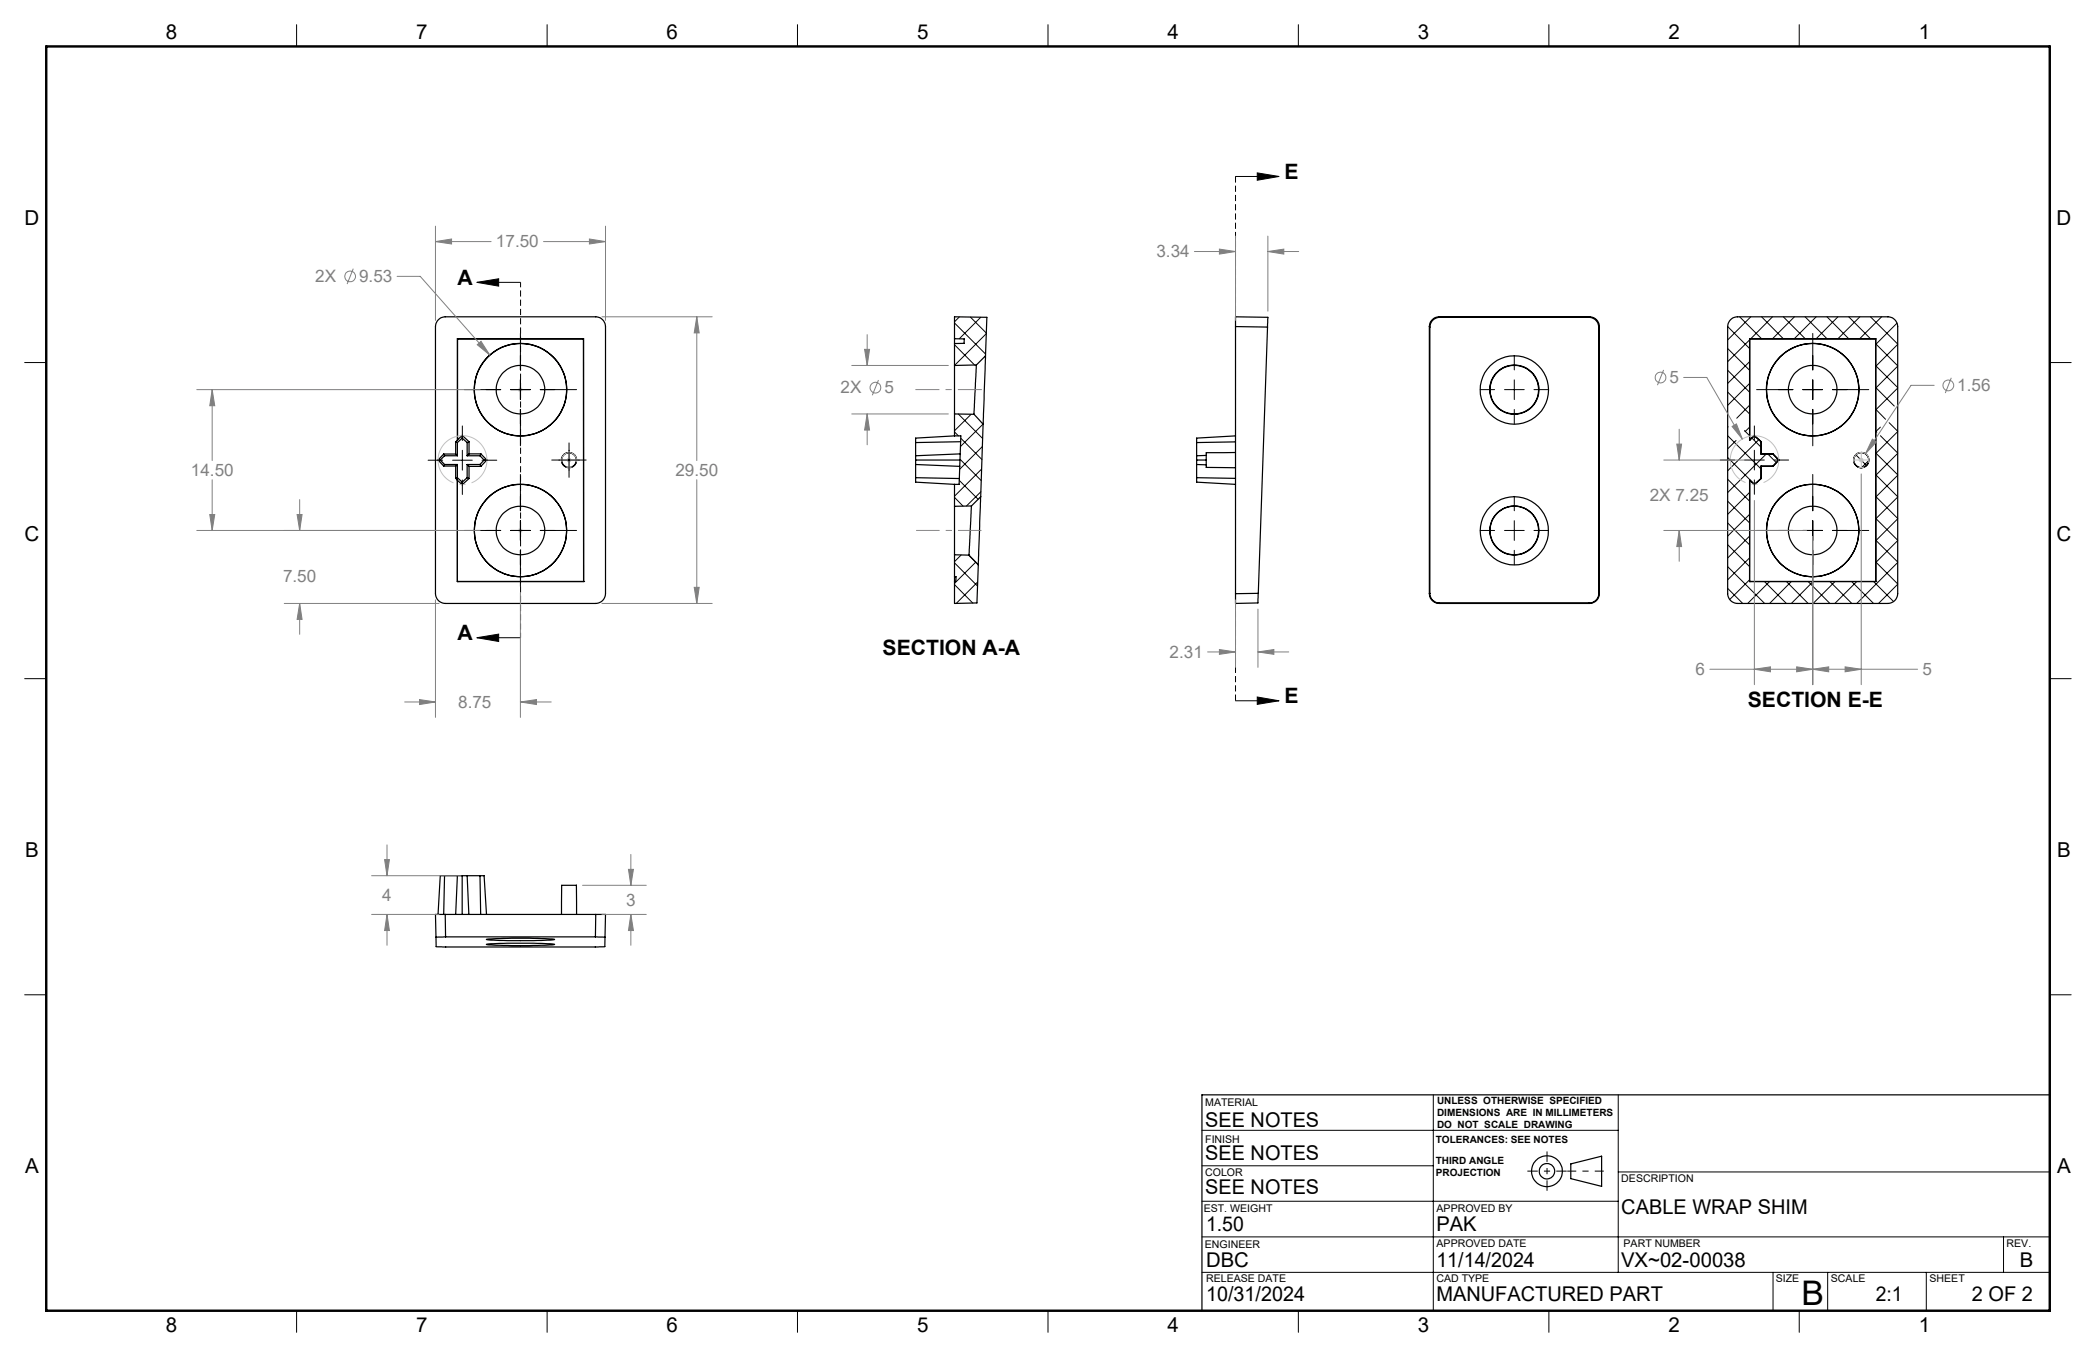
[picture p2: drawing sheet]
<svg xmlns="http://www.w3.org/2000/svg" width="432mm" height="279mm" viewBox="0 0 432 279" stroke-linecap="round" stroke-linejoin="round" font-family="sans-serif">
<g fill="none" stroke="#000" stroke-width=".25">
<path d="M90.3 65.8l.5-.4 .9-.2h31a2.05 2.05 0 0 1 2 2v55a2.05 2.05 0 0 1-2 2h-31a2.05 2.05 0 0 1-2-2v-55l.1-.6zM94.2 69.7v21M94.2 69.7h26M120.2 69.7v50M196.6 75.2v10M196.6 69.7l2 .1v.9h-2M201.2 75.1l-.5 10.2M201.2 75.1l-4.6 .1M203 73.3l-.5 14M203 73.3l.3-8-6.7-.1v10M203 73.3l-1.8 1.8M254.5 67.2v-2l6.7 .1-.1 2"/>
<path d="M254.5 67.2l6.6 .1M254.5 67.2v55M261.1 67.3l-1.9 54.9M294.5 67.2l.1 .1M294.5 67.2v55M294.6 67.3v54.9M296.5 65.2a2.05 2.05 0 0 0-2 2M296.5 65.2h31M296.5 65.2l.1 .1M296.6 65.3a2.05 2.05 0 0 0-2 2M296.6 65.3h30.7M327.3 65.3a2.05 2.05 0 0 1 2.1 2"/>
<path d="M327.5 65.2a1.99 1.99 0 0 1 2 2M327.5 65.2l-.2 .1M329.4 67.3v54.9M329.5 67.2l-.1 .1M329.5 67.2v55M356.5 65.8l.5-.4 .9-.2h31a2.05 2.05 0 0 1 2 2v55a2.05 2.05 0 0 1-2 2h-31a2.05 2.05 0 0 1-2-2v-55l.1-.6zM360.4 69.7h26M360.4 69.7v21M360.4 69.7l.1 .1M360.5 69.8v20.8M386.4 69.7l-25.9 .1M386.4 69.7v50"/>
<path d="M90.2 94.7h.5M90.2 94.7l1.2 1.3M90.7 94.7l.9 .9M91.4 96h2.5M91.4 93.5l.2 .3M91.4 93.5h2.5M91.4 93.5l-1.2 1.2M91.6 95.6h2.6M91.6 95.6l-.2 .4M91.6 93.8h2.6M91.6 93.8l-.9 .9M93.9 98.5l.3 .3v20.9"/>
<path d="M93.9 91v2.5M93.9 96v2.5M93.9 93.5l.3 .3M93.9 91l.3 .1M94.2 95.6l-.3 .4M94.2 91.1v2.7M94.2 95.6v2.8M94.2 98.4l-.3 .1M94.2 98.4l1 .9M94.2 98.9l1 .9M94.2 90.7l-.3 .3M95.2 89.6v.6"/>
<path d="M95.2 99.3v.5M95.2 89.6l-1 1.1M95.2 90.2l-1 .9M95.2 90.2l1 .9M95.2 89.6l1.4 1.3M96.2 95.6h2.7M96.2 93.8h2.7M96.2 98.4l-1 .9M96.2 98.4l.4 .1M96.2 91.1v2.7M96.2 95.6v2.8M96.2 95.6l.4 .4"/>
<path d="M96.6 98.5l-1.4 1.3M96.6 90.9v2.6M96.6 96v2.5M96.6 96h2.5M96.6 93.5l-.4 .3M96.6 93.5h2.5M96.6 90.9l-.4 .2M98.9 95.6l.2 .4M98.9 93.8l.8 .9M99.1 93.5l-.2 .3M99.1 93.5l1.2 1.2M99.7 94.7h.6"/>
<path d="M99.7 94.7l-.8 .9M100.3 94.7l-1.2 1.3M188.6 94.7h9.2M188.6 95.6l9.1 .4M188.6 98.4l9.1 .1M196.6 85.2v4.5M196.6 99.7v4.5M196.6 89.7h1.3l-.3 10h-1M196.6 85.2l4.1 .1M196.6 89.7l-8 .5v9.1l8 .4M197.8 93.5l-9.2 .3M197.9 90.9l-9.3 .2"/>
<path d="M200.7 85.3l1.8 2M202.5 87.3l-.5 15M246.5 94.7h2M246.5 95.6l2 .1M246.5 98.4l8 .1M248.5 93.8h-2M254.5 93.2h-6v3l6 .1M254.5 89.7l-8 .5v9.1l8 .4M254.5 91l-8 .1M360.4 98.8v20.9M360.4 98.8l1 .9M360.4 98.8l.1 .1"/>
<path d="M360.5 98.9l-.1 20.8M360.5 90.6l-.1 .1M360.5 98.9l.9 .9M361.4 89.7l-1 1M361.4 89.7l1.4 1.3M361.4 89.6l-.9 1M361.4 89.6v.1M361.4 99.7v.1M361.4 89.6l1.4 1.3M362.8 96h2.4M362.8 93.5h2.4M362.8 91v2.5"/>
<path d="M362.8 96v2.5M362.8 98.5l-1.4 1.2M362.8 98.5h.1M362.8 96h.1M362.8 96h2.5M362.8 93.5h2.5M362.8 90.9v2.6M362.8 93.5h.1M362.8 90.9v.1M362.8 98.5l-1.4 1.3M365.2 93.5l1.2 1.2M365.2 96h.1"/>
<path d="M365.3 93.5l1.2 1.2M365.3 93.5h-.1M366.4 94.7h.1M366.4 94.7l-1.2 1.3M366.5 94.7l-1.2 1.3M94.2 119.7h.1M94.2 119.7h26M120.2 119.7h.1M196.6 104.2v10M196.6 118.7h.4l-.1 1h-.3M196.6 114.2v10l4.7-.1 .2-7.8M196.6 114.2l3 .1"/>
<path d="M199.6 114.3l1.9 2M200.1 104.2l-.5 10.1M200.1 104.2h-3.5M202 102.3l-.5 14M202 102.3l-1.9 1.9M360.4 119.7h.1M360.4 119.7h26M386.4 119.7h.1M259.2 122.2v1.9l-4.7 .1v-2M259.2 122.2h-4.7M294.5 122.2a2.05 2.05 0 0 0 2 2M294.6 122.2a1.93 1.93 0 0 0 1.9 1.9"/>
<path d="M294.6 122.2h-.1M296.5 124.2h31M296.5 124.1h30.9M296.5 124.1v.1M327.4 124.1l.1 .1M329.4 122.2a1.99 1.99 0 0 1-2 1.9M329.4 122.2h.1M329.5 122.2a1.99 1.99 0 0 1-2 2M89.8 193l.1 1.9 1.3 .1 33.2-.1h.2v-1.9M90.2 188.3l.5-8h9l.5 8M91.6 180.3l-.2 8M91.7 188.3h-2l.1 4.7"/>
<path d="M91.7 188.3l.1 4.6M91.7 188.3h31M91.8 192.9l-2 .1M91.8 192.9h30.9M94.2 180.3l-.3 8M95.2 180.3v8M96.2 180.3l.4 8M98.9 180.3l.1 8M100.2 194.5a100.4 100.4 0 0 1 14.1 0 100.4 100.4 0 0 1-14.1 0zM100.2 193.4a100.4 100.4 0 0 1 14.1 0 100.4 100.4 0 0 1-14.1 0zM118.7 182.3h-3v6M118.7 182.3l.1 6"/>
<path d="M122.7 192.9l1.9 .1M122.7 188.3h2l-.1 4.7M122.7 188.3v4.6M323.6 239.6l6.4-1.5v6.2l-6.4-1.6zM422.3 225.4h-174.7v44.5"/>
<circle cx="107.2" cy="80.2" r="5"/>
<circle cx="107.2" cy="80.2" r="9.5"/>
<circle cx="117.2" cy="94.7" r="1.51"/>
<circle cx="117.2" cy="94.7" r="1.57"/>
<circle cx="312" cy="80.3" r="7"/>
<circle cx="312" cy="80.2" r="5.1"/>
<circle cx="312" cy="80.2" r="5"/>
<circle cx="373.4" cy="80.2" r="5"/>
<circle cx="373.4" cy="80.2" r="9.5"/>
<circle cx="383.4" cy="94.7" r="1.57"/>
<circle cx="107.2" cy="109.2" r="5"/>
<circle cx="107.2" cy="109.2" r="9.5"/>
<circle cx="312" cy="109.3" r="7"/>
<circle cx="312" cy="109.2" r="5.1"/>
<circle cx="312" cy="109.2" r="5"/>
<circle cx="373.4" cy="109.2" r="5"/>
<circle cx="373.4" cy="109.2" r="9.5"/>
<circle cx="318.7" cy="241.1" r="3.2"/>
<circle cx="318.7" cy="241.2" r="1.6"/>
</g>
<g fill="none" stroke="#000" stroke-width=".21">
<path d="M61.1 5.1v4.5M112.7 5.1v4.5M164.3 5.1v4.5M215.9 5.1v4.5M267.5 5.1v4.5M319.1 5.1v4.5M370.7 5.1v4.5M254.5 36.3h9M259 35.6l4.5 .7-4.5 .8zM98.2 58.1l4.5-.7v1.5zM98.2 58.1h9M5.1 74.6h4.4"/>
<path d="M107.2 68.7v7.5M107.2 78.2v4.1M196.6 70.7h.1M196.6 71l4.2 4.2M196.6 66.5l6.5 6.4M197.6 65.3l-1 1M199.9 65.3l3.3 3.3M202 65.3l-4.4 4.4M203.2 68.7l-6.6 6.5M312 73.2v3M312 78.2v4.1M355.9 76.2l4.5 4.6"/>
<path d="M355.9 71.8l4.5 4.4M355.9 67.2l4.5 4.6M358.4 65.2l4.5 4.5M360.4 70l-4.5 4.5M360.4 74.5l-4.5 4.5M360.4 79l-4.5 4.5M360.7 65.2l-4.8 4.8M362.9 65.2l4.5 4.5M365.2 65.2l-4.5 4.5M367.4 65.2l4.5 4.5M369.7 65.2l-4.5 4.5M371.9 65.2l4.5 4.5"/>
<path d="M373.5 68.7v7.5M373.5 78.2v4.1M374.2 65.2l-4.6 4.5M376.4 65.2l4.5 4.5M378.6 65.2l-4.4 4.5M380.9 65.2l4.4 4.5M383.2 65.2l-4.6 4.5M385.3 65.2l5.6 5.6M386.4 79.8l3.8 3.8M386.4 75.3l4.5 4.5M386.4 70.8l4.5 4.5M387.6 65.2l-4.5 4.5"/>
<path d="M390.8 66.5l-4.4 4.4M390.9 70.9l-4.5 4.5M390.9 75.4l-4.5 4.5M390.9 79.9l-4.5 4.5M422.3 74.6h4.4M88.2 94.8h3M93.2 94.8h4.1M95.2 87.7v3M95.2 92.7v4.1M95.2 98.8v3M95.7 80.2h7.5M99.3 94.8h3"/>
<path d="M105.2 80.2h4.1M107.2 84.3v7.5M107.2 97.7v7.5M111.3 80.2h7.5M113.7 94.7h7.1M117.2 91.2v7.1M196.6 88.9l.8 .8M197.4 85.2l5 5.1M197.6 98.9l3.9 3.9M197.8 94.6l4.3 4.4M197.9 90.2l4.4 4.4M200.1 85.3l-3.5 3.4"/>
<path d="M202.2 96.6l-5.6 5.6M202.4 91.9l-4.7 4.7M202.5 87.3l-4.6 4.6M304.9 80.2h3M310 80.2h4M312 84.3v3M316 80.2h3M354.4 94.7h3M355.9 98.7l4.5 4.5M355.9 94.2l5.6 5.5M355.9 89.7l6.9 6.9M355.9 80.7l4.5 4.5"/>
<path d="M356 87.9h-.1M357.6 90.7l-1.7 1.7M359.4 88.7l1 1M359.4 94.7h4.1M360.4 87.9l-.9 1M360.4 83.4l-2.6 2.7M360.9 90.2l1.9 1.9M361.4 87.7v3M361.4 92.7v4.1M361.4 98.8v3M361.9 80.2h7.5M362.3 90.6l-6.4 6.3"/>
<path d="M363.9 93.5l-8 7.9M364.2 93.5l1.7 1.7M365.5 94.7h3M371.4 80.2h4.1M373.5 84.3v7.5M373.5 97.7v7.5M377.5 80.2h7.5M382.3 93.7l2.2 2.1M385 94.8l-1.5 1.5M386.4 97.8l4.5 4.5M386.4 93.3l4.5 4.5M386.4 88.8l.2 .2"/>
<path d="M386.4 84.3l2 2M387.4 87.9l-1 1M387.4 89.7l3.5 3.6M389.2 87l1.7 1.8M390.9 88.9l-4.5 4.5M390.9 93.3l-4.5 4.6M390.9 97.9l-4.5 4.4M95.7 109.2h7.5M105.2 109.2h4.1M107.2 107.2v4.1M107.2 113.3v7.5M111.3 109.2h7.5"/>
<path d="M196.6 102.4l1.8 1.8M196.6 115.9l4.8 4.8M198 114.3l-1.4 1.3M199.5 114.3l1.7 1.7M201 115.7l-4.4 4.4M201.4 119.8l-4.4 4.4M202.1 101.2l-3 3M304.9 109.2h3M310 109.2h4M312 102.2v3M312 107.2v4.1M312 113.3v3"/>
<path d="M316 109.2h3M355.9 116.7l7.6 7.5M355.9 112.1l4.5 4.6M355.9 107.7l4.5 4.5M355.9 103.2l4.5 4.5M360.4 101.4l-4.5 4.5M360.4 105.9l-4.5 4.5M360.4 110.4l-4.5 4.5M360.4 114.9l-4.5 4.5M360.4 119.4l-4.1 4M361.9 109.2h7.5M363.5 119.7l4.5 4.5"/>
<path d="M364.6 119.7l-4.6 4.5M368 119.7l4.5 4.5M369 119.7l-4.4 4.5M371.4 109.2h4.1M372.5 119.7l4.5 4.5M373.5 107.2v4.1M373.5 113.3v7.5M373.5 119.7l-4.5 4.5M377 119.7l4.5 4.5M377.5 109.2h7.5M378 119.7l-4.5 4.5M381.5 119.7l4.5 4.5"/>
<path d="M382.5 119.7l-4.5 4.5M386 119.7l4.1 4.2M386.4 115.7l4.5 4.5M386.4 111.2l4.5 4.5M386.4 106.8l4.5 4.4M386.4 102.2l4.5 4.6M390.9 102.3l-4.5 4.5M390.9 106.8l-4.5 4.5M390.9 111.3l-4.5 4.5M390.9 115.8l-8.4 8.4M5.1 139.7h4.4M98.2 131.3l4.5-.7v1.5z"/>
<path d="M98.2 131.3h9M196.6 120.4l3.8 3.8M355.9 121.1l3.1 3.1M390.9 120.3l-3.9 3.9M422.3 139.7h4.4M254.5 144.3h9M259 143.5l4.5 .8-4.5 .7zM5.1 204.8h4.4M422.3 204.8h4.4M247.6 232.7h85.8M295.3 225.4v44.5M333.4 225.4v36.6"/>
<path d="M247.6 254.7h174.7M247.6 247.3h85.8M247.6 240h47.7M333.4 241.3h88.9M412.7 254.7v7.3M61.1 269.9v4.4M112.7 269.9v4.4M164.3 269.9v4.4M215.9 269.9v4.4M247.6 262h174.7M267.5 269.9v4.4M319.1 269.9v4.4"/>
<path d="M365.3 262v7.9M370.7 269.9v4.4M376.5 262v7.9M396.8 262v7.9"/>
</g>
<g fill="none" stroke="#808080" stroke-width=".21">
<path d="M72.8 55.3l-1.3 3.2M81.8 56.9h4.8l14.3 16.2M89.7 49.7l3.3-.5v1zM89.7 46.6v19.4M89.7 49.7h11.5M112 49.7h12.7M121.4 49.2l3.3 .5-3.3 .5zM124.7 46.6v19.4M246.1 51.8h8.4M251.2 51.3l3.3 .5-3.3 .5zM254.5 48.6v17.4M261.2 51.8l3.3-.5v1z"/>
<path d="M261.2 48.6v15.5M261.2 51.8h6.3M98.3 71l.8-.7 1.8 2.8zM124 65.2h22.7M143.5 65.2l.5 3.3h-1zM143.5 65.2v29.6M175.5 75.2h19.9M178.1 71.9h1l-.5 3.3zM178.6 68.9v6.3M181 78.2l-1.3 3.2M342.7 76.2l-1.2 3.1M346.9 77.7h4.7l7.4 12.7"/>
<path d="M398.5 79.3h-4.8l-9.4 14.1M402 77.8l-1.2 3.1M40.5 80.2h58.4M43.7 80.2l.5 3.3h-1zM43.7 80.2v14.6M43.7 98.8v10.4M143.5 98.8v25.4M175.5 85.2h19.9M178.6 85.2l.5 3.3h-1zM178.6 85.2v6.4M342.8 94.7h17.4M345.4 91.4h1l-.5 3.3z"/>
<path d="M345.9 88.4v6.3M356.8 87.8l.9-.5 1.3 3.1zM383.4 97.6v43.4M385.7 90.4l.9 .6-2.3 2.4zM40.5 109.2h58.4M43.2 105.9h1l-.5 3.3zM61.2 105.9h1l-.5 3.3zM61.7 102.9v6.3M342.8 109.2h29.4M345.9 109.2l.5 3.3h-1zM345.9 109.2v6.4M361.4 103v38"/>
<path d="M373.5 110.5v30.5M58.6 124.2h31.9M61.7 124.2l.5 3.3h-1zM61.7 124.2v6.4M89.7 123.5v24.2M107.2 122v25.7M124 124.2h22.7M143 120.9h1l-.5 3.3zM248.8 134.2h5.7M251.2 133.7l3.3 .5-3.3 .5zM254.5 123.5v13.9M259.2 134.2l3.2-.5v1z"/>
<path d="M259.2 125.4v12M259.2 134.2h6.3M352.2 137.8h42.8M361.4 137.8l3.3-.5v1zM370.1 137.3l3.4 .5-3.4 .5zM373.5 137.8l3.2-.5v1zM380.1 137.3l3.3 .5-3.3 .5zM83.4 144.5h6.3M86.4 144l3.3 .5-3.3 .6zM107.2 144.5l3.3-.5v1.1zM107.2 144.5h6.4M79.2 177h1l-.5 3.3z"/>
<path d="M79.7 174v6.3M129.5 179h1l-.5 3.3zM130 175.9v6.4M76.6 188.3h13.9M76.6 180.3h18.4M79.7 188.3l.5 3.3h-1zM79.7 188.3v6.3M120 182.3h13.1M124 188.3h9.1M130 188.3l.5 3.3h-1zM130 188.3v6.3"/>
<circle cx="72.1" cy="56.9" r="1.11"/>
<circle cx="180.4" cy="79.8" r="1.11"/>
<circle cx="342.1" cy="77.7" r="1.1"/>
<circle cx="401.4" cy="79.4" r="1.11"/>
</g>
<path d="M95.3 89.7a5 5 0 0 0-4.4 7.5 5 5 0 0 0 8.6 .2 5 5 0 0 0-3.9-7.7h-.3" fill="none" stroke="#c0c0c0" stroke-width=".21" stroke-dasharray="15.2 1.3 1.3 1.3" stroke-dashoffset="1.3" stroke-linecap="butt"/>
<path d="M117.2 93.2a1.51 1.51 0 0 0-1.3 2.2 1.51 1.51 0 0 0 2.6 .2 1.51 1.51 0 0 0-1.1-2.4h-.2" fill="none" stroke="#c0c0c0" stroke-width=".21" stroke-dasharray="15.2 1.3 1.3 1.3" stroke-dashoffset="12.4" stroke-linecap="butt"/>
<path d="M361.5 89.7a5 5 0 0 0-4.4 7.4 5 5 0 0 0 8.6 .3 5 5 0 0 0-3.9-7.7h-.3" fill="none" stroke="#c0c0c0" stroke-width=".21" stroke-dasharray="15.2 1.3 1.3 1.3" stroke-dashoffset="1.4" stroke-linecap="butt"/>
<path d="M383.5 93.2a1.56 1.56 0 0 0-1.4 2.2 1.56 1.56 0 0 0 2.6 .2 1.56 1.56 0 0 0-1.1-2.4h-.1" fill="none" stroke="#c0c0c0" stroke-width=".21" stroke-dasharray="15.2 1.3 1.3 1.3" stroke-dashoffset="12.2" stroke-linecap="butt"/>
<g fill="none" stroke="#c0c0c0" stroke-width=".21">
<path d="M106.9 79.9l.7 .7M107.2 79.7v1.1M107.6 79.9l-.7 .7M106.7 80.2h1M116.7 94.7h1M116.9 94.4l.7 .7M117.2 94.2v1M117.6 94.4l-.7 .7M382.9 94.7h1M383.1 94.4l.7 .7M383.4 94.2v1M383.8 94.4l-.7 .7"/>
<path d="M106.7 109.2h1M106.9 108.9l.7 .7M107.2 108.7v1M107.6 108.9l-.7 .7"/>
</g>
<path d="M107.2 58.1v73.2" fill="none" stroke="#000" stroke-width=".21" stroke-dasharray="1.3 .6" stroke-dashoffset=".3" stroke-linecap="butt"/>
<path d="M254.5 36.3v108" fill="none" stroke="#000" stroke-width=".21" stroke-dasharray="1.3 .6" stroke-linecap="butt"/>
<path d="M202.3 80.2h-13.7" fill="none" stroke="#ff0080" stroke-width=".21" stroke-dasharray="15.2 1.3 1.3 1.3" stroke-dashoffset="10.3" stroke-linecap="butt"/>
<path d="M202.2 109.2h-13.5" fill="none" stroke="#ff0080" stroke-width=".21" stroke-dasharray="15.2 1.3 1.3 1.3" stroke-dashoffset="10.4" stroke-linecap="butt"/>
<path d="M330.4 241.1h-7.5" fill="none" stroke="#000" stroke-width=".21" stroke-dasharray="15.2 1.3 1.3 1.3" stroke-dashoffset="13.4" stroke-linecap="butt"/>
<path d="M318.7 237.1v8.1M314.7 241.1h8.1" fill="none" stroke="#000" stroke-width=".21" stroke-dasharray="15.2 1.3 1.3 1.3" stroke-dashoffset="13.1" stroke-linecap="butt"/>
<path d="M115.7 94.7h3.1M117.2 93.2v3M381.9 94.7h3.1M383.5 93.2v3.1" fill="none" stroke="#c0c0c0" stroke-width=".21" stroke-dasharray="15.2 1.3 1.3 1.3" stroke-linecap="butt"/>
<path d="M9.5 9.6h412.8v260.3h-412.8z" fill="none" stroke="#000" stroke-width=".5"/>
<path d="M98.2 58.1l4.5-.7v1.5zM98.2 131.3l4.5-.7v1.5zM259 35.6l4.5 .7-4.5 .8zM259 143.5l4.5 .8-4.5 .7z" fill="#000"/>
<g fill="#808080">
<path d="M107.2 144.5l3.3-.5v1.1zM86.4 144l3.3 .5-3.3 .6zM143 120.9h1l-.5 3.3zM143.5 65.2l.5 3.3h-1zM121.4 49.2l3.3 .5-3.3 .5zM89.7 49.7l3.3-.5v1zM43.2 105.9h1l-.5 3.3zM43.7 80.2l.5 3.3h-1zM98.3 71l2.6 2.1-1.8-2.8zM61.2 105.9h1l-.5 3.3zM61.7 124.2l.5 3.3h-1zM251.2 51.3l3.3 .5-3.3 .5zM261.2 51.8l3.3-.5v1zM251.2 133.7l3.3 .5-3.3 .5zM259.2 134.2l3.2-.5v1zM129.5 179h1l-.5 3.3zM130 188.3l.5 3.3h-1zM79.2 177h1l-.5 3.3zM79.7 188.3l.5 3.3h-1zM178.1 71.9h1l-.5 3.3zM178.6 85.2l.5 3.3h-1z"/>
<path d="M345.9 109.2l.5 3.3h-1zM345.4 91.4h1l-.5 3.3zM356.8 87.8l2.2 2.6-1.3-3.1zM385.7 90.4l-1.4 3 2.3-2.4zM370.1 137.3l3.4 .5-3.4 .5zM361.4 137.8l3.3-.5v1zM380.1 137.3l3.3 .5-3.3 .5zM373.5 137.8l3.2-.5v1z"/>
</g>
<text font-size="7" x="371.2" y="268.7">B</text>
<g font-size="4.4">
<text x="264.6" y="36.9">E</text>
<text x="94.3" y="58.7">A</text>
<text x="94.3" y="131.9">A</text>
<text x="181.8" y="134.8">SECTION A-A</text>
<text x="264.6" y="144.8">E</text>
<text x="360.1" y="145.5">SECTION E-E</text>
</g>
<g font-size="4.2">
<text x="34.1" y="8.1">8</text>
<text x="85.7" y="8.1">7</text>
<text x="137.3" y="8.1">6</text>
<text x="188.9" y="8.1">5</text>
<text x="240.5" y="8.1">4</text>
<text x="292.1" y="8.1">3</text>
<text x="343.7" y="8.1">2</text>
<text x="395.3" y="8.1">1</text>
<text x="5.1" y="46.4">D</text>
<text x="423.7" y="46.4">D</text>
<text x="5.1" y="111.4">C</text>
<text x="423.7" y="111.4">C</text>
<text x="5.2" y="176.5">B</text>
<text x="423.8" y="176.5">B</text>
<text x="248.3" y="232">SEE NOTES</text>
<text x="248.3" y="238.9">SEE NOTES</text>
<text x="5.2" y="241.6">A</text>
<text x="248.3" y="245.9">SEE NOTES</text>
<text x="423.8" y="241.6">A</text>
<text x="334" y="249.9">CABLE WRAP SHIM</text>
<text x="248.5" y="253.4">1.50</text>
<text x="295.9" y="253.4">PAK</text>
<text x="248.5" y="260.8">DBC</text>
<text x="295.9" y="260.8">11/14/2024</text>
<text x="334" y="260.8">VX~02-00038</text>
<text x="416.1" y="260.9">B</text>
<text x="248.5" y="267.9">10/31/2024</text>
<text x="295.9" y="267.9">MANUFACTURED PART</text>
<text x="386.5" y="267.9">2:1</text>
<text x="406.2" y="267.9">2 OF 2</text>
<text x="34.1" y="274.2">8</text>
<text x="85.7" y="274.2">7</text>
<text x="137.3" y="274.2">6</text>
<text x="188.9" y="274.2">5</text>
<text x="240.5" y="274.2">4</text>
<text x="292.1" y="274.2">3</text>
<text x="343.7" y="274.2">2</text>
<text x="395.3" y="274.2">1</text>
</g>
<g font-size="3.5" fill="#808080">
<text x="102.2" y="50.9">17.50</text>
<text x="238.2" y="53">3.34</text>
<text x="64.9" y="58.1">2X</text>
<text x="74" y="58.1">9.53</text>
<text x="173.2" y="81">2X</text>
<text x="182.2" y="81">5</text>
<text x="343.9" y="78.9">5</text>
<text x="403.2" y="80.5">1.56</text>
<text x="39.3" y="98">14.50</text>
<text x="139.1" y="98">29.50</text>
<text x="339.9" y="103.2">2X 7.25</text>
<text x="58.3" y="119.7">7.50</text>
<text x="241" y="135.4">2.31</text>
<text x="349.3" y="139">6</text>
<text x="396" y="139">5</text>
<text x="94.4" y="145.7">8.75</text>
<text x="78.8" y="185.5">4</text>
<text x="129" y="186.5">3</text>
</g>
<g font-size="2.2">
<text x="248.3" y="227.6">MATERIAL</text>
<text x="248.3" y="235.3">FINISH</text>
<text x="248.3" y="242.1">COLOR</text>
<text x="334" y="243.4">DESCRIPTION</text>
<text x="248" y="249.5">EST. WEIGHT</text>
<text x="296" y="249.5">APPROVED BY</text>
<text x="248.2" y="257">ENGINEER</text>
<text x="296" y="256.8">APPROVED DATE</text>
<text x="334.5" y="256.8">PART NUMBER</text>
<text x="413.4" y="256.8">REV.</text>
<text x="248.5" y="264">RELEASE DATE</text>
<text x="295.9" y="264">CAD TYPE</text>
<text x="365.8" y="264">SIZE</text>
<text x="377.2" y="264">SCALE</text>
<text x="397.5" y="264">SHEET</text>
</g>
<g font-size="2.1">
<text x="296.1" y="227.3">UNLESS OTHERWISE SPECIFIED</text>
<text x="296.1" y="229.8">DIMENSIONS ARE IN MILLIMETERS</text>
<text x="296.1" y="232.3">DO NOT SCALE DRAWING</text>
<text x="295.8" y="235.3">TOLERANCES: SEE NOTES</text>
<text x="295.8" y="239.6">THIRD ANGLE</text>
<text x="295.8" y="242.1">PROJECTION</text>
</g>
</svg>
